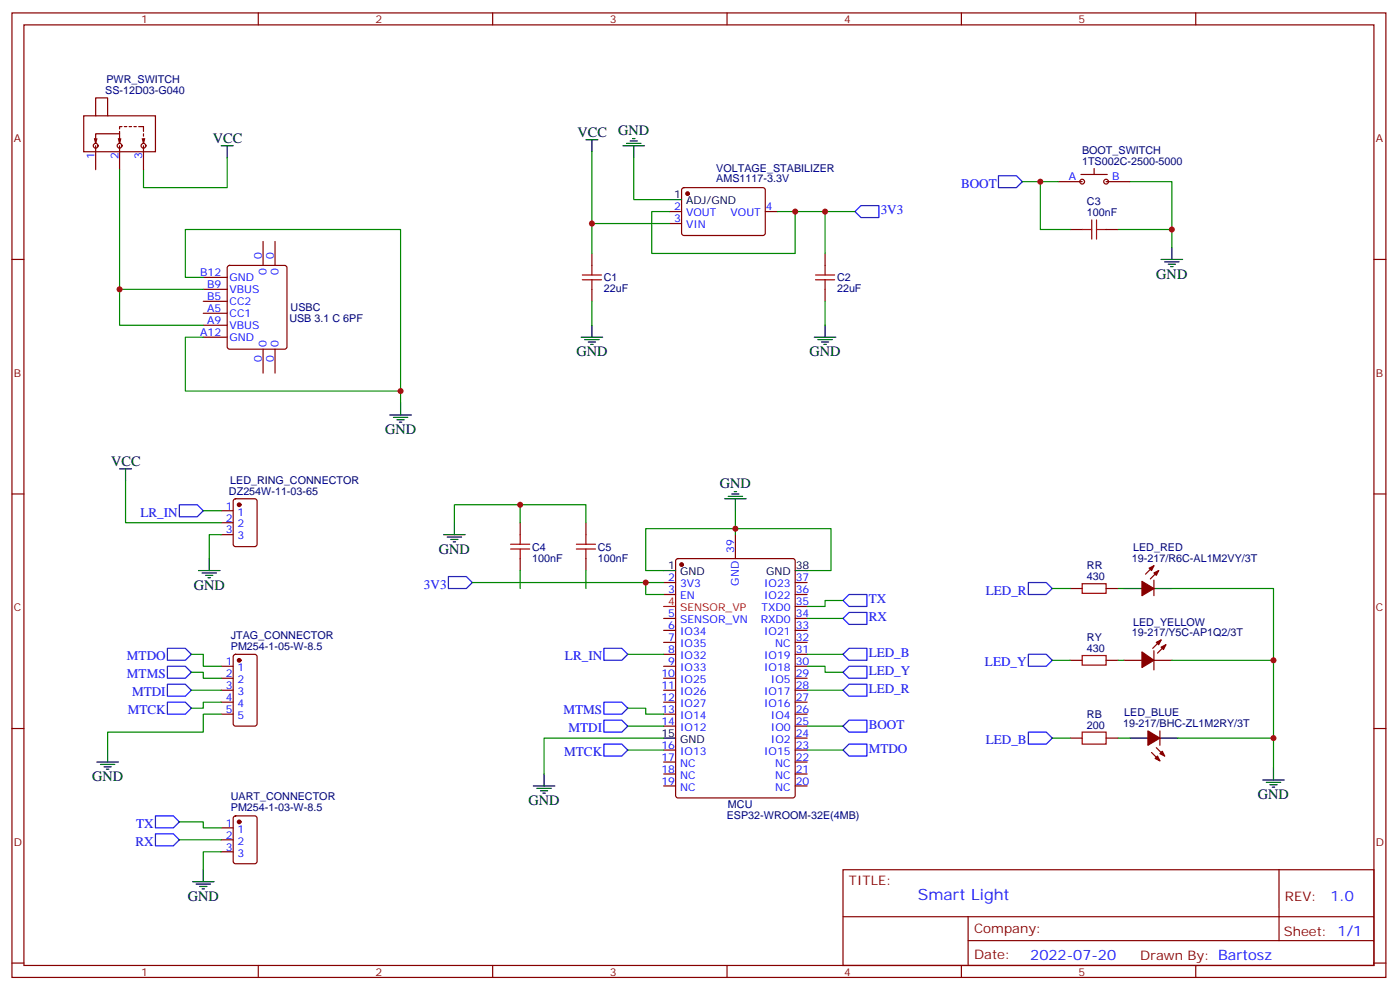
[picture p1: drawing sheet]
<svg xmlns="http://www.w3.org/2000/svg" width="413mm" height="292mm" viewBox="0 0 413 292" stroke-linecap="round" stroke-linejoin="round" font-family="sans-serif">
<g fill="none" stroke="#870000" stroke-width=".35">
<path d="M3.5 3.8h405.4v284.3h-405.4zM7.1 7.3h398.2v277.3h-398.2zM76.2 3.8v3.5M145.3 3.8v3.5M214.5 3.8v3.5M283.6 3.8v3.5M352.8 3.8v3.5M24.7 34.1h21.2v10.6h-21.2zM28.2 34.1v-5.2h3.5v5.2M35.3 38.7v.7M36 37.3h-.7v.7M36.7 37.3h.7"/>
<path d="M38.1 37.3h.7M39.5 37.3h.7M40.9 37.3h1.4v1.4M42.3 39.4v.7M27.9 40.9l.3 1.4M28.2 42.3v-2.9h7.1v2.9M28.2 43v7M28.6 40.9l-.4 1.4M34.9 40.9l.4 1.4M35.3 43v7M35.6 40.9l-.3 1.4M42 40.9l.3 1.4 .4-1.4"/>
<path d="M42.3 40.9v.7M42.3 43v7M201.3 55.5l.5-.2 23.5 .1 .5 .6-.1 13-.6 .4h-23.6l-.4-.7v-12.7zM312.2 53.6h7.1M318.9 51.4h7.8M322.8 49.7v1.7M326.3 53.6h7.1M3.5 76.5h3.6M67.3 78.5l.4-.3h16.3l.5 .3 .2 .5v23.2l-.3 .5-.4 .2h-16.3l-.5-.2-.2-.5v-23.2zM77.6 71.2v7M81.1 71.2v7M174.6 74.7v3.5"/>
<path d="M197.6 62.4h3.5M197.6 65.9h3.5M225.8 62.4h3.5M243.4 74.7v3.5M315.7 67.7h3.6M326.3 67.7h3.5M405.3 76.5h3.6M60 81.8h7M60 85.3h7M60 88.8h7M60 92.4h7M60 95.9h7"/>
<path d="M60 99.4h7M174.6 85.3v3.5M243.4 85.3v3.5M77.6 102.9v7.1M81.1 102.9v7.1M3.5 145.6h3.6M65.3 150.6h3.5M65.3 154.1h3.5M65.3 157.6h3.5M69 147.2l.5-.2h5.6l.7 .5v12.9l-.4 .7h-5.9l-.7-.4v-13zM153.5 154.1v3.5M172.9 154.1v3.5"/>
<path d="M217 157.6v7.1M405.3 145.6h3.6M153.5 164.7v3.5M172.9 164.7v3.5M195.8 171.7h3.5M195.8 175.3h3.5M199.6 164.9l.4-.2h33.9l.6 .4 .1 69.4-.5 .7h-34.1l-.6-.4-.1-69.4zM234.6 171.7h3.5M234.6 175.3h3.5M234.6 178.8h3.5M315.7 173.5h3.6M326.3 173.5h3.5"/>
<path d="M340.4 166.8l-2.4 2.5M340.4 171v4.6M341.8 168.2l-2.4 2.5M65.3 196.4h3.5M65.3 200h3.5M69 193.1l.5-.2h5.6l.7 .4v20.1l-.4 .6-5.9 .1-.7-.5v-20zM195.8 182.3h3.5M195.8 185.8h3.5M195.8 189.4h3.5M195.8 192.9h3.5M195.8 196.4h3.5M195.8 200h3.5"/>
<path d="M234.6 182.3h3.5M234.6 185.8h3.5M234.6 189.4h3.5M234.6 192.9h3.5M234.6 196.4h3.5M234.6 200h3.5M315.7 194.7h3.6M326.3 194.7h3.5M331.6 194.7h5.3M340.4 191.8v5.7M340.4 194.7h5.3M342.5 188.7l-2.4 2.4"/>
<path d="M344 190.1l-2.5 2.4M3.5 214.8h3.6M65.3 203.5h3.5M65.3 207h3.5M65.3 210.5h3.5M195.8 203.5h3.5M195.8 207h3.5M195.8 210.5h3.5M195.8 214.1h3.5M234.6 203.5h3.5M234.6 207h3.5M234.6 210.5h3.5"/>
<path d="M234.6 214.1h3.5M234.6 217.6h3.5M315.7 217.6h3.6M326.3 217.6h3.5M342.2 215.5v4.2M405.3 214.8h3.6M195.8 221.1h3.5M195.8 224.6h3.5M195.8 228.2h3.5M195.8 231.7h3.5M234.6 221.1h3.5M234.6 224.6h3.5"/>
<path d="M234.6 228.2h3.5M234.6 231.7h3.5M339.7 221.8l2.5 2.5M341.1 220.4l2.5 2.5M65.3 244.1h3.5M65.3 247.6h3.5M65.3 251.1h3.5M69 240.7l.5-.2h5.6l.7 .5v12.9l-.4 .7h-5.9l-.7-.4v-13zM248.7 256.4h156.6v28.2h-156.6zM377.3 256.4v20.9M248.7 270.2h156.5M285.6 277.3h119.6"/>
<path d="M285.6 270.2v14.2M3.5 283.9h3.6M76.2 284.6v3.5M145.3 284.6v3.5M214.5 284.6v3.5M283.6 284.6v3.5M352.8 284.6v3.5M405.3 283.9h3.6"/>
<circle cx="28.2" cy="43" r=".71"/>
<circle cx="35.3" cy="43" r=".71"/>
<circle cx="42.3" cy="43" r=".71"/>
<circle cx="319.3" cy="53.6" r=".71"/>
<circle cx="326.3" cy="53.6" r=".71"/>
</g>
<g fill="#870000" stroke="#870000" stroke-width=".35">
<path d="M336.9 171.4l3.5 2.1-3.5 2.1z"/>
<path d="M340.4 168.9l1.4-.7-.7 1.4z"/>
<path d="M339 167.5l1.4-.7-.7 1.4z"/>
<path d="M342.5 190.8l1.5-.7-.7 1.4z"/>
<path d="M341.1 189.4l1.4-.7-.7 1.4z"/>
<path d="M336.9 192.2l3.5 2.5-3.5 2.1z"/>
<path d="M338.7 215.5l3.5 2.1-3.5 2.1z"/>
<path d="M342.2 222.2l.7-.7 .7 1.4z"/>
<path d="M340.8 223.6l.7-.7 .7 1.4z"/>
<circle cx="201.1" cy="166.4" r=".53"/>
<circle cx="70.6" cy="148.8" r=".53"/>
<circle cx="202.8" cy="57.1" r=".53"/>
<circle cx="70.6" cy="194.7" r=".53"/>
<circle cx="70.6" cy="242.3" r=".53"/>
</g>
<g fill="none" stroke="#000" stroke-width=".35">
<path d="M65.3 43h3.5M67 43v3.5M172.9 41.2h3.5M174.6 41.2v3.5M183.8 43h6.3M184.9 42.3h4.2M185.9 41.6h2.1M186.6 40.9h.7M187 43v3.5M197.6 58.8h3.5M342.5 76.5h6.4M343.6 77.2h4.2"/>
<path d="M344.7 77.9h2.1M345.4 78.6h.7M345.7 73v3.5M171.4 99.4h6.4M174.6 95.9v3.5M240.2 99.4h6.4M243.4 95.9v3.5M118.2 118.8v3.5M172.5 100.1h4.2M173.6 100.8h2.1M174.3 101.5h.7M241.3 100.1h4.2"/>
<path d="M242.4 100.8h2.1M243.1 101.5h.7M35.3 138.2h3.5M37 138.2v3.5M115 122.3h6.4M116.1 123h4.2M117.1 123.8h2.1M117.8 124.5h.7M130.9 157.6h6.3M131.9 158.3h4.3M133 159h2.1M133.7 159.7h.7"/>
<path d="M134.1 154.1v3.5M213.8 147h6.3M214.8 146.3h4.3M215.9 145.6h2.1M216.6 144.9h.7M217 147v3.6M58.6 168.2h6.3M59.6 168.9h4.3M60.7 169.6h2.1M61.4 170.3h.7M61.7 164.7v3.5M195.8 168.2h3.5"/>
<path d="M234.6 168.2h3.5M331.6 173.5h5.3M340.4 173.5h5.3M195.8 217.6h3.5M333.4 217.6h5.3M342.2 217.6h5.3M28.6 224.6h6.3M29.6 225.4h4.3M30.7 226.1h2.1M31.4 226.8h.7M31.7 221.1v3.5M157.3 231.7h6.4"/>
<path d="M158.4 232.4h4.2M159.5 233.1h2.1M160.2 233.8h.7M160.5 228.2v3.5M372.5 229.9h6.4M373.6 230.6h4.2M374.6 231.4h2.2M375.4 232.1h.7M375.7 226.4v3.5M56.8 259.9h6.3M60 256.4v3.5M57.9 260.6h4.2"/>
<path d="M58.9 261.3h2.1M59.6 262h.7"/>
</g>
<path d="M195.8 178.8h3.5" fill="none" stroke="#f00" stroke-width=".35"/>
<g fill="none" stroke="#a10000" stroke-width=".35">
<path d="M174.6 78.2v2.9M243.4 78.2v2.9M319.3 67.7h2.8M322.1 64.8v5.7M323.5 67.7h2.8M323.5 64.8v5.7M171.8 82.5h5.6M171.8 81.1h5.6M174.6 82.5v2.8M240.6 82.5h5.6M240.6 81.1h5.6M243.4 82.5v2.8"/>
<path d="M153.5 157.6v2.8M172.9 157.6v2.8M150.6 160.4h5.7M150.6 161.9h5.7M153.5 161.9v2.8M170 160.4h5.7M170 161.9h5.7M172.9 161.9v2.8M319.3 172.1h7v2.8h-7zM319.3 193.3h7v2.8h-7zM319.3 215.8h7v3.6h-7z"/>
</g>
<g fill="none" stroke="#008700" stroke-width=".35">
<path d="M35.3 50v45.9h24.7M67 46.5v8.8h-24.7v-5.3M174.6 44.7v21.2h23M187 46.5v12.3h10.6M301.6 53.6h10.6M306.9 53.6v14.1h8.8M333.4 53.6h12.3v19.4M174.6 65.9v8.8M197.6 62.4h-5.3v12.3h42.3v-12.3M229.3 62.4h22.9M243.4 62.4v12.3M329.8 67.7h15.9"/>
<path d="M35.3 85.3h24.7M60 99.4h-5.3v15.9h63.5v3.5M60 81.8h-5.3v-14.1h63.5v47.6M174.6 88.8v7.1M243.4 88.8v7.1M37 141.7v12.4h28.3M60 150.6h5.3M65.3 157.6h-3.6v7.1M134.1 154.1v-5.3h38.8v5.3M153.5 148.8v5.3M217 150.6v7M139.3 171.7h56.5"/>
<path d="M153.5 168.2v5.3M172.9 168.2v5.3M190.5 171.7v3.6h5.3M195.8 168.2h-5.3v-12.3h54.7v12.3h-7.1M248.7 177h-5.3v1.8h-5.3M310.4 173.5h5.3M329.8 173.5h1.8M345.7 173.5h30v52.9M56.4 198.2h3.6v1.8h5.3M56.4 192.9h3.6v3.5h5.3M185.2 192.9h10.6M238.1 196.4h5.3v1.8h5.3"/>
<path d="M238.1 182.3h10.6M238.1 192.9h10.6M310.4 194.7h5.3M329.8 194.7h1.8M345.7 194.7h30M56.4 203.5h8.9M65.3 207h-5.3v1.8h-3.6M65.3 210.5h-5.3v5.3h-28.3v5.3M185.2 208.8h5.3v1.7h5.3M185.2 214.1h10.6M195.8 217.6h-35.3v10.6M238.1 203.5h10.6"/>
<path d="M238.1 214.1h10.6M310.4 217.6h5.3M329.8 217.6h3.6M347.5 217.6h28.2M185.2 221.1h10.6M238.1 221.1h10.6M52.9 242.3h7.1v1.8h5.3M52.9 247.6h12.4M65.3 251.1h-5.3v5.3"/>
</g>
<g fill="none" stroke="#00f" stroke-width=".35">
<path d="M294.6 51.8h5.3l1.7 1.8-1.7 1.7h-5.3zM252.2 62.4l1.8-1.8h5.3v3.5h-5.3zM52.9 148.8h5.3l1.8 1.8-1.8 1.7h-5.3zM132.3 170h5.3l1.7 1.7-1.7 1.8h-5.3zM248.7 177l1.8-1.7h5.3v3.5h-5.3zM303.4 171.7h5.3l1.7 1.8-1.7 1.8h-5.3zM49.4 196.4h5.3l1.7 1.8-1.7 1.8h-5.3zM49.4 191.1h5.3l1.7 1.8-1.7 1.8h-5.3zM178.2 191.1h5.2l1.8 1.8-1.8 1.8h-5.2zM248.7 182.3l1.8-1.7h5.3v3.5h-5.3zM248.7 198.2l1.8-1.8h5.3v3.6h-5.3zM248.7 192.9l1.8-1.8h5.3v3.6h-5.3z"/>
<path d="M303.4 192.9h5.3l1.7 1.8-1.7 1.7h-5.3zM49.4 201.7h5.3l1.7 1.8-1.7 1.7h-5.3zM49.4 207h5.3l1.7 1.8-1.7 1.7h-5.3zM178.2 212.3h5.2l1.8 1.8-1.8 1.7h-5.2zM178.2 219.4h5.2l1.8 1.7-1.8 1.8h-5.2zM178.2 207h5.2l1.8 1.8-1.8 1.7h-5.2zM248.7 203.5l1.8-1.8h5.3v3.5h-5.3zM248.7 214.1l1.8-1.8h5.3v3.5h-5.3zM250.5 219.4h5.3v3.5h-5.3l-1.8-1.8zM303.4 215.8h5.3l1.7 1.8-1.7 1.8h-5.3zM45.9 240.5h5.3l1.7 1.8-1.7 1.8h-5.3zM45.9 245.8h5.3l1.7 1.8-1.7 1.7h-5.3z"/>
</g>
<g fill="#c00">
<circle cx="375.7" cy="194.7" r=".88"/>
<circle cx="375.7" cy="217.6" r=".88"/>
<circle cx="217" cy="155.9" r=".88"/>
<circle cx="234.6" cy="62.4" r=".88"/>
<circle cx="174.6" cy="65.9" r=".88"/>
<circle cx="243.4" cy="62.4" r=".88"/>
<circle cx="345.7" cy="67.7" r=".88"/>
<circle cx="306.9" cy="53.6" r=".88"/>
<circle cx="190.5" cy="171.7" r=".88"/>
<circle cx="153.5" cy="148.8" r=".88"/>
<circle cx="118.2" cy="115.3" r=".88"/>
<circle cx="35.3" cy="85.3" r=".88"/>
</g>
<text font-size="4.6" fill="#00f" x="270.8" y="265.4">Smart Light</text>
<g font-size="4.2">
<text x="170.4" y="40.5">VCC</text>
<text x="182.4" y="39.7">GND</text>
<text x="62.8" y="42.3">VCC</text>
<text x="341.1" y="82.1">GND</text>
<text x="170" y="105.1">GND</text>
<text x="238.8" y="105.1">GND</text>
<text x="113.6" y="128">GND</text>
<text x="32.8" y="137.5">VCC</text>
<text x="212.4" y="143.7">GND</text>
<text x="129.5" y="163.3">GND</text>
<text x="57.1" y="173.8">GND</text>
<text x="27.2" y="230.3">GND</text>
<text x="155.9" y="237.3">GND</text>
<text x="371.1" y="235.6">GND</text>
<text x="55.4" y="265.6">GND</text>
</g>
<g font-size="4.2" fill="#00f">
<text x="392.5" y="265.7">1.0</text>
<text x="304" y="283">2022-07-20</text>
</g>
<g font-size="3.9" fill="#00f">
<text x="283.5" y="55.3">BOOT</text>
<text x="259.8" y="63.1">3V3</text>
<text x="41.4" y="152.3">LR_IN</text>
<text x="125.1" y="173.5">3V3</text>
<text x="256.3" y="177.8">TX</text>
<text x="290.8" y="175.3">LED_R</text>
<text x="256.3" y="183.1">RX</text>
<text x="37.5" y="194.7">MTDO</text>
<text x="166.7" y="194.7">LR_IN</text>
<text x="256.3" y="193.7">LED_B</text>
<text x="290.6" y="196.4">LED_Y</text>
<text x="37.5" y="200">MTMS</text>
<text x="256.3" y="198.9">LED_Y</text>
<text x="39" y="205.2">MTDI</text>
<text x="256.3" y="204.2">LED_R</text>
<text x="37.7" y="210.5">MTCK</text>
<text x="166.2" y="210.5">MTMS</text>
<text x="167.7" y="215.8">MTDI</text>
<text x="256.3" y="214.8">BOOT</text>
<text x="256.3" y="221.9">MTDO</text>
<text x="290.8" y="219.4">LED_B</text>
<text x="166.4" y="222.9">MTCK</text>
<text x="40.2" y="244.1">TX</text>
<text x="40" y="249.3">RX</text>
</g>
<g font-size="3.9" fill="#800">
<text x="250.5" y="261">TITLE:</text>
<text x="379.1" y="265.7">REV:</text>
<text x="287.4" y="275.2">Company:</text>
<text x="378.7" y="275.8">Sheet: 1/1</text>
<text x="287.4" y="282.9">Date:</text>
<text x="336.4" y="282.9">Drawn By: Bartosz</text>
</g>
<g font-size="3.2" fill="#800">
<text x="41.6" y="6.8">1</text>
<text x="110.8" y="6.8">2</text>
<text x="179.9" y="6.8">3</text>
<text x="249.1" y="6.8">4</text>
<text x="318.2" y="6.8">5</text>
<text x="4.1" y="41.9">A</text>
<text x="405.9" y="41.9">A</text>
<text x="4.1" y="111.1">B</text>
<text x="405.9" y="111.1">B</text>
<text x="4.1" y="180.2">C</text>
<text x="405.9" y="180.2">C</text>
<text x="4.1" y="249.3">D</text>
<text x="405.9" y="249.3">D</text>
<text x="41.6" y="287.6">1</text>
<text x="110.8" y="287.6">2</text>
<text x="179.9" y="287.6">3</text>
<text x="249.1" y="287.6">4</text>
<text x="318.2" y="287.6">5</text>
</g>
<g font-size="3.2" fill="#000080">
<text x="31" y="27.8">SS-12D03-G040</text>
<text x="31.4" y="24.6">PWR_SWITCH</text>
<text x="319.2" y="45.4">BOOT_SWITCH</text>
<text x="211.3" y="53.8">AMS1117-3.3V</text>
<text x="211.3" y="50.6">VOLTAGE_STABILIZER</text>
<text x="319.2" y="48.6">1TS002C-2500-5000</text>
<text x="320.7" y="63.8">100nF</text>
<text x="320.7" y="60.6">C3</text>
<text x="178.2" y="82.9">C1</text>
<text x="246.9" y="82.9">C2</text>
<text x="178.2" y="86.1">22uF</text>
<text x="246.9" y="86.1">22uF</text>
<text x="85.4" y="94.9">USB 3.1 C 6PF</text>
<text x="85.7" y="91.7">USBC</text>
<text x="67.9" y="142.8">LED_RING_CONNECTOR</text>
<text x="67.6" y="146">DZ254W-11-03-65</text>
<text x="157" y="165.6">100nF</text>
<text x="157" y="162.4">C4</text>
<text x="176.4" y="165.6">100nF</text>
<text x="176.4" y="162.4">C5</text>
<text x="320.7" y="167.8">RR</text>
<text x="333.9" y="165.7">19-217/R6C-AL1M2VY/3T</text>
<text x="334.3" y="162.5">LED_RED</text>
<text x="320.7" y="171">430</text>
<text x="334.3" y="184.4">LED_YELLOW</text>
<text x="68.1" y="191.5">PM254-1-05-W-8.5</text>
<text x="68.1" y="188.3">JTAG_CONNECTOR</text>
<text x="320.7" y="189">RY</text>
<text x="333.9" y="187.6">19-217/Y5C-AP1Q2/3T</text>
<text x="320.7" y="192.2">430</text>
<text x="320.7" y="214.8">200</text>
<text x="320.7" y="211.5">RB</text>
<text x="331.3" y="214.4">19-217/BHC-ZL1M2RY/3T</text>
<text x="331.7" y="211.2">LED_BLUE</text>
<text x="68.1" y="239.1">PM254-1-03-W-8.5</text>
<text x="68.1" y="235.9">UART_CONNECTOR</text>
<text x="214.8" y="238.1">MCU</text>
<text x="214.4" y="241.3">ESP32-WROOM-32E(4MB)</text>
</g>
<g font-size="3.2" fill="#00f">
<text x="27.9" y="46.8" transform="rotate(-90 27.9 46.8)">1</text>
<text x="34.9" y="46.8" transform="rotate(-90 34.9 46.8)">2</text>
<text x="42" y="46.8" transform="rotate(-90 42 46.8)">3</text>
<text x="315.3" y="53.2">A</text>
<text x="328.1" y="53.2">B</text>
<text x="198.9" y="62">2</text>
<text x="198.9" y="65.5">3</text>
<text x="202.4" y="63.8">VOUT</text>
<text x="215.5" y="63.8">VOUT</text>
<text x="226" y="62">4</text>
<text x="202.4" y="67.3">VIN</text>
<text x="77.3" y="76.5" transform="rotate(-90 77.3 76.5)">0</text>
<text x="80.8" y="76.5" transform="rotate(-90 80.8 76.5)">0</text>
<text x="59.1" y="81.4">B12</text>
<text x="67.7" y="82.8">GND</text>
<text x="78.7" y="81" transform="rotate(-90 78.7 81)">0</text>
<text x="82.2" y="81" transform="rotate(-90 82.2 81)">0</text>
<text x="61.1" y="84.9">B9</text>
<text x="61.1" y="88.5">B5</text>
<text x="67.7" y="86.4">VBUS</text>
<text x="67.7" y="89.9">CC2</text>
<text x="61.1" y="92">A5</text>
<text x="61.1" y="95.5">A9</text>
<text x="67.7" y="93.4">CC1</text>
<text x="59.1" y="99.1">A12</text>
<text x="67.7" y="96.9">VBUS</text>
<text x="67.7" y="100.5">GND</text>
<text x="77.3" y="106.7" transform="rotate(-90 77.3 106.7)">0</text>
<text x="78.7" y="102.2" transform="rotate(-90 78.7 102.2)">0</text>
<text x="80.8" y="106.7" transform="rotate(-90 80.8 106.7)">0</text>
<text x="82.2" y="102.2" transform="rotate(-90 82.2 102.2)">0</text>
<text x="66.6" y="150.2">1</text>
<text x="66.6" y="153.7">2</text>
<text x="70.1" y="152">1</text>
<text x="70.1" y="155.5">2</text>
<text x="66.6" y="157.3">3</text>
<text x="70.1" y="159">3</text>
<text x="216.6" y="162.9" transform="rotate(-90 216.6 162.9)">39</text>
<text x="197.1" y="171.4">2</text>
<text x="200.6" y="173.1">3V3</text>
<text x="218" y="172.7" transform="rotate(-90 218 172.7)">GND</text>
<text x="225.4" y="173.1">IO23</text>
<text x="234.8" y="171.4">37</text>
<text x="197.1" y="174.9">3</text>
<text x="200.6" y="176.7">EN</text>
<text x="225.4" y="176.7">IO22</text>
<text x="234.8" y="178.4">35</text>
<text x="234.8" y="174.9">36</text>
<text x="197.1" y="182">5</text>
<text x="197.1" y="185.5">6</text>
<text x="200.6" y="183.7">SENSOR_VN</text>
<text x="224.4" y="183.7">RXD0</text>
<text x="224.7" y="180.2">TXD0</text>
<text x="234.8" y="185.5">33</text>
<text x="234.8" y="182">34</text>
<text x="197.1" y="189">7</text>
<text x="200.6" y="187.3">IO34</text>
<text x="200.6" y="190.8">IO35</text>
<text x="225.4" y="187.3">IO21</text>
<text x="228.7" y="190.8">NC</text>
<text x="234.8" y="189">32</text>
<text x="66.6" y="196.1">1</text>
<text x="70.1" y="197.8">1</text>
<text x="197.1" y="192.5">8</text>
<text x="197.1" y="196.1">9</text>
<text x="200.6" y="194.3">IO32</text>
<text x="200.6" y="197.8">IO33</text>
<text x="225.4" y="197.8">IO18</text>
<text x="225.4" y="194.3">IO19</text>
<text x="234.8" y="196.1">30</text>
<text x="234.8" y="192.5">31</text>
<text x="66.6" y="199.6">2</text>
<text x="66.6" y="203.1">3</text>
<text x="70.1" y="201.4">2</text>
<text x="195.1" y="199.6">10</text>
<text x="195.1" y="203.1">11</text>
<text x="200.6" y="201.4">IO25</text>
<text x="227.4" y="201.4">IO5</text>
<text x="234.8" y="203.1">28</text>
<text x="234.8" y="199.6">29</text>
<text x="66.6" y="206.7">4</text>
<text x="70.1" y="204.9">3</text>
<text x="70.1" y="208.4">4</text>
<text x="195.1" y="206.7">12</text>
<text x="200.6" y="204.9">IO26</text>
<text x="200.6" y="208.4">IO27</text>
<text x="225.4" y="208.4">IO16</text>
<text x="225.4" y="204.9">IO17</text>
<text x="234.8" y="206.7">27</text>
<text x="66.6" y="210.2">5</text>
<text x="70.1" y="211.9">5</text>
<text x="195.1" y="210.2">13</text>
<text x="195.1" y="213.7">14</text>
<text x="200.6" y="211.9">IO14</text>
<text x="200.6" y="215.5">IO12</text>
<text x="227.4" y="215.5">IO0</text>
<text x="227.4" y="211.9">IO4</text>
<text x="234.8" y="213.7">25</text>
<text x="234.8" y="210.2">26</text>
<text x="195.1" y="220.8">16</text>
<text x="227.4" y="219">IO2</text>
<text x="234.8" y="220.8">23</text>
<text x="234.8" y="217.2">24</text>
<text x="195.1" y="224.3">17</text>
<text x="195.1" y="227.8">18</text>
<text x="200.6" y="222.5">IO13</text>
<text x="200.6" y="226.1">NC</text>
<text x="225.4" y="222.5">IO15</text>
<text x="228.7" y="226.1">NC</text>
<text x="234.8" y="227.8">21</text>
<text x="234.8" y="224.3">22</text>
<text x="195.1" y="231.4">19</text>
<text x="200.6" y="229.6">NC</text>
<text x="200.6" y="233.1">NC</text>
<text x="228.7" y="233.1">NC</text>
<text x="228.7" y="229.6">NC</text>
<text x="234.8" y="231.4">20</text>
<text x="66.6" y="243.7">1</text>
<text x="70.1" y="245.5">1</text>
<text x="66.6" y="247.2">2</text>
<text x="66.6" y="250.8">3</text>
<text x="70.1" y="249">2</text>
<text x="70.1" y="252.5">3</text>
</g>
<g font-size="3.2">
<text x="198.9" y="58.5">1</text>
<text x="202.4" y="60.3">ADJ/GND</text>
<text x="197.1" y="167.9">1</text>
<text x="234.8" y="167.9">38</text>
<text x="200.6" y="169.6">GND</text>
<text x="226" y="169.6">GND</text>
<text x="195.1" y="217.2">15</text>
<text x="200.6" y="219">GND</text>
</g>
<g font-size="3.2" fill="#f00">
<text x="197.1" y="178.4">4</text>
<text x="200.6" y="180.2">SENSOR_VP</text>
</g>
</svg>
